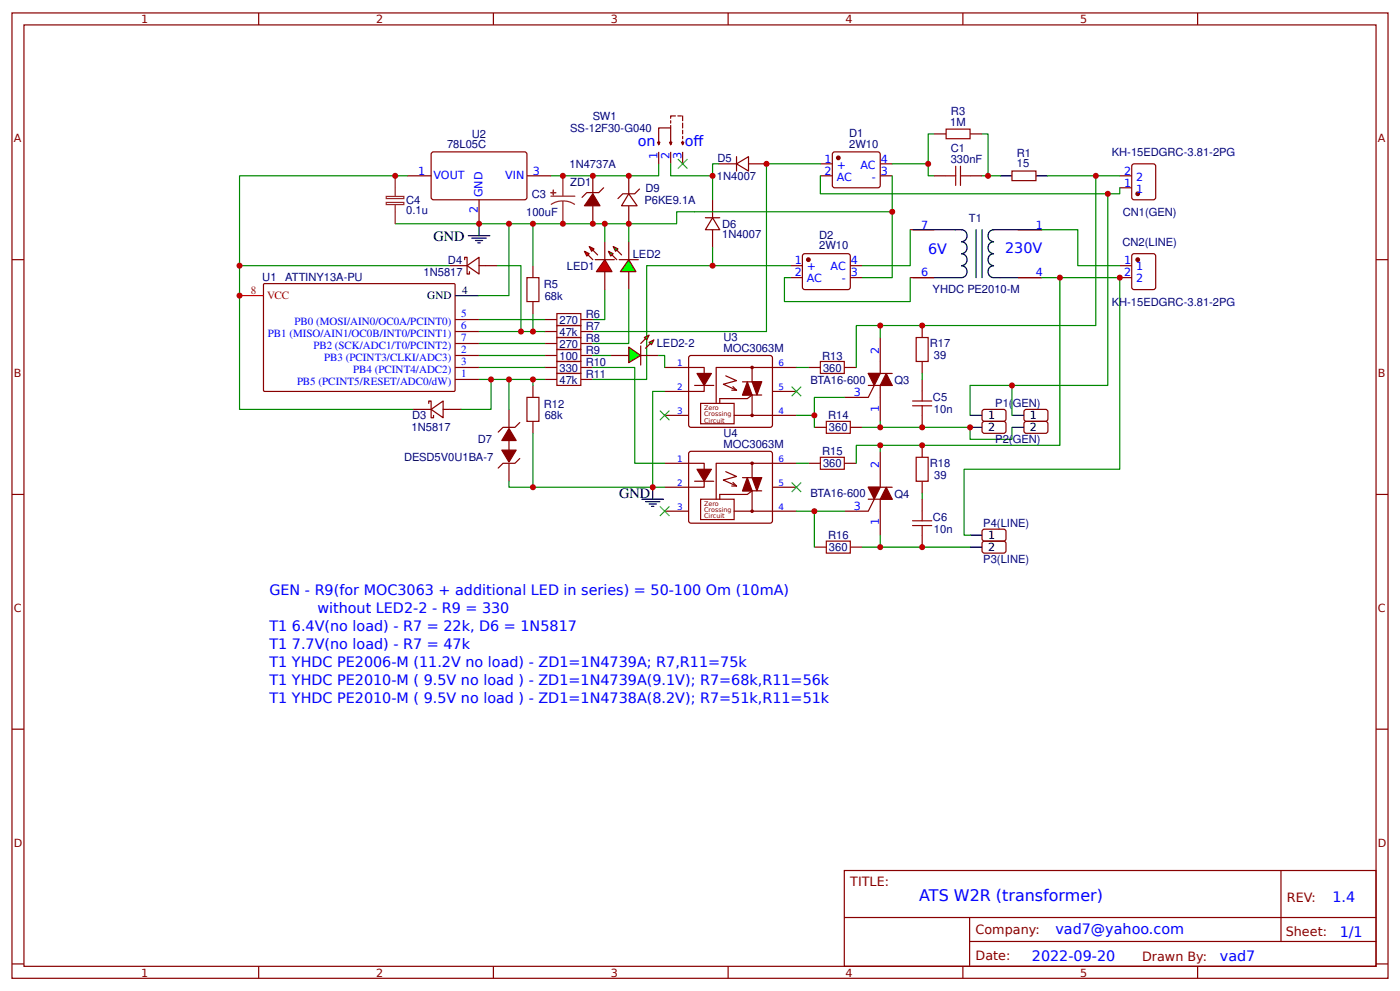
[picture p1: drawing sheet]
<svg xmlns="http://www.w3.org/2000/svg" width="309mm" height="219mm" viewBox="0 0 309 219" stroke-linecap="round" stroke-linejoin="round" font-family="sans-serif">
<g fill="none" stroke="#800" stroke-width=".26">
<path d="M2.6 2.9h304.1v213.2h-304.1zM5.3 5.5h298.7v208h-298.7zM57.1 2.9v2.6M109 2.9v2.6M160.9 2.9v2.6M212.7 2.9v2.6M264.6 2.9v2.6M90 38.8h5.2M95.3 33.8l.5-.3 20.4 .1 .2 .5-.1 9.8-.4 .2h-20.4l-.3-.5zM116.4 38.8h5.3M131 38.8v4M158.7 36.2h4"/>
<path d="M162.7 36.2l2.7-1.6v3.2zM162.7 34.6v3.2M165.4 36.2h3.9M181.2 36.2h2.7M181.2 38.8h2.7M184 33.8l.4-.3 9.8 .1 .3 .5-.1 7.1-.5 .3-9.8-.1-.2-.4zM194.5 36.2h2.6M194.5 38.8h2.6M206.4 29.6h2.6M214.3 29.6h2.7M223.6 37.8h5.3v2.1h-5.3zM247.4 38.8h2.6"/>
<path d="M250.1 36.5l.5-.3h4.2l.5 .3v7.1l-.2 .5h-4.5l-.5-.2zM2.6 57.4h2.7M105.8 44.1v5.3M131 45.5v3.9M133.3 41.5l-1 1h-2.7l-1 1.1M138.9 53.4v4M155.8 48.1h3.2M157.4 48.1l1.6 2.6h-3.2zM157.4 44.1v4M157.4 50.7v4M174.6 58.7h2.7M177.5 56.1h10.1l.3 .5-.1 7.1-.5 .3-9.8-.1-.2-.5v-6.8z"/>
<path d="M187.9 58.7h2.6M247.4 58.7h2.6M247.4 41.5h2.6M250.1 56.3l.5-.3h4.2l.5 .3v7.1l-.2 .5-4.5 .1-.5-.3zM304 57.4h2.7M58.2 62.8l.3-.1h41.9l.1 .2v23.4l-.2 .2-42-.1-.1-.2zM100.5 75.9h5.3M100.5 73.2h5.3M100.5 70.6h5.3M100.5 78.5h5.3M138.9 60v4M174.6 61.3h2.7"/>
<path d="M187.9 61.3h2.6M247.4 61.3h2.6M91.3 90.4h3.9M94.7 89.1v-.5h.5v3.7h.6v-.5M95.2 90.4l2.7-1.8v3.7zM97.9 90.4h4M100.5 81.2h5.3M100.5 83.8h5.3M2.6 109.2h2.7M304 109.2h2.7M2.6 161.1h2.7M304 161.1h2.7"/>
<path d="M186.5 192.3h117.5v21.2h-117.5zM283 192.3v15.7M2.6 212.9h2.7M57.1 213.5v2.6M109 213.5v2.6M160.9 213.5v2.6M186.6 202.7h117.3M212.7 213.5v2.6M214.2 208h89.7M214.2 202.7v10.6M264.6 213.5v2.6M304 212.9h2.7"/>
</g>
<path d="M220.9 38.8h2.7M228.9 38.8h2.6M103.5 52.1h4.7M104.2 52.6h3.2M105 53.1h1.6M105.6 53.7h.5M105.8 49.4v2.7M100.5 65.3h5.3" fill="none" stroke="#000" stroke-width=".26"/>
<path d="M90 38.8h-37.1v51.6h38.4M158.7 36.2h-1.3v7.9M181.2 36.2h-11.9v37h-38.3M197.1 38.8v22.5h-6.6M206.4 29.6h-1.3v9.2h1.3M217 29.6h1.3v9.2M217 38.8h3.9M153.5 46.8h-4v2.6h-62.2M174.6 61.3h-1.3v5.3h27.8v-5.3" fill="none" stroke="#080" stroke-width=".26"/>
<path d="M209 28.5h5.3v2.1h-5.3z" fill="none" stroke="#a00000" stroke-width=".26"/>
<g fill="#800" stroke="#800" stroke-width=".26">
<path d="M131 42.8l1.6 2.7h-3.5z"/>
<circle cx="185.2" cy="34.9" r=".4"/>
<circle cx="178.6" cy="57.4" r=".4"/>
<circle cx="251.4" cy="42.8" r=".4"/>
<circle cx="251.4" cy="57.4" r=".4"/>
</g>
<path d="M52.9 65.3h5.3" fill="none" stroke="#f00" stroke-width=".26"/>
<g fill="#8d2323" stroke="#8d2323" stroke-width=".26">
<path d="M122.2 42l.1 1.1z"/>
<path d="M121.7 42.5l1.1 .1z"/>
</g>
<path d="M87.3 38.8v4.5M124.4 38.8v4.5M85.3 43.4h3.9v.5h-3.9zM85.3 44.7h3.9v.5h-3.9zM87.3 45.2v4.2M121.7 43.3h5.3M124.4 44.4l-1.4 .2-1.3 .6M124.4 44.4l1.3 .2 1.3 .6M124.4 44.4v5" fill="none" stroke="#8d2323" stroke-width=".26"/>
<g fill="#0f0" stroke="#800" stroke-width=".26">
<path d="M135.5 54.5l1 .5-.5 .5z"/>
<path d="M134.4 55.5l1.1 .5-.6 .6z"/>
</g>
<g fill="#800" stroke="#800" stroke-width=".26">
<path d="M136.3 55.2l1 1.1z"/>
<path d="M135.2 56.3l1.1 1.1z"/>
</g>
<path d="M136.8 57.4h4.2" fill="none" stroke="#800" stroke-width=".26"/>
<path d="M138.9 57.4l1.6 2.6h-3.4z" fill="#0f0" stroke="#800" stroke-width=".26"/>
<g fill="none" stroke="#800" stroke-width=".26">
<path d="M206.4 38.8h2.6M214.3 38.8h2.7M152.4 78.6h18l.3 .5-.1 15-.5 .3-17.7-.1-.3-.4v-14.8zM194.5 74.6v7.9M146.8 81.2h8.8v5.3h-8.8M146.8 91.8h5.3M152.4 99.8h18l.3 .4-.1 15.1-.5 .3-17.7-.1-.3-.5v-14.8zM153.5 85.1h4.2M154.8 89.1h7.4v4.5h-7.4zM159 89.1v-1h6.1l1.1-.8v4.5h9.7M160.3 83l2.4 1.1-2.9 .8 2.9 1.3M161.7 86.2h1"/>
<path d="M161.9 85.4l.8 .8M162.2 91.8h4M164 84.3h4.3M164 87.3h4.3M166.2 81.2h-8v7.9M170.7 86.5h5.2M175.9 81.2h-9.7v3.1M191.8 85.1h5.3M191.8 82.5h5.3M193.1 85.1l-1.3 2.7h-5.3M194.5 85.1v8M194.5 99.7v7.9"/>
<path d="M146.8 102.3h8.8v5.3h-8.8M146.8 112.9h5.3M153.5 106.3h4.2M154.8 110.3h7.4v4.5h-7.4zM159 110.3v-1.1h6.1l1.1-.8v4.5h9.7M160.3 104.2l2.4 1.1-2.9 .7 2.9 1.4M161.7 107.4h1M161.9 106.6l.8 .8M162.2 112.9h4M164 105.5h4.3M164 108.4h4.3M166.2 102.3h-8v8"/>
<path d="M170.7 107.6h5.2M175.9 102.3h-9.7v3.2M191.8 107.6h5.3M191.8 110.3h5.3M193.1 110.3l-1.3 2.6h-5.3M194.5 110.3v7.9"/>
</g>
<g fill="#800" stroke="#800" stroke-width=".26">
<path d="M154 82.5h3.2l-1.6 2.6z"/>
<path d="M165.1 84.3l1.1 3h-2.2z"/>
<path d="M166.2 84.3h2.1l-1.1 3z"/>
<path d="M154 103.7h3.2l-1.6 2.6z"/>
<path d="M165.1 105.5l1.1 2.9h-2.2z"/>
<path d="M166.2 105.5h2.1l-1.1 2.9z"/>
<path d="M195.8 82.5l1.3 2.6h-2.6z"/>
<path d="M191.8 82.5h2.7l-1.4 2.6z"/>
<path d="M195.8 107.6l1.3 2.7h-2.6z"/>
<path d="M191.8 107.6h2.7l-1.4 2.7z"/>
<circle cx="166.2" cy="91.8" r=".26"/>
<circle cx="166.2" cy="81.2" r=".26"/>
<circle cx="166.2" cy="112.9" r=".26"/>
<circle cx="166.2" cy="102.3" r=".26"/>
</g>
<path d="M117.7 49.4v9.3M153.5 46.8h43.6M133.6 64v6.6h-2.6" fill="none" stroke="#080" stroke-width=".26"/>
<path d="M209 38.8h2.1M211.1 36.7v4.3M212.2 38.8h2.1M212.2 36.7v4.3" fill="none" stroke="#a00000" stroke-width=".26"/>
<path d="M133.6 57.4l1.6 2.6h-3.4z" fill="#f00" stroke="#800" stroke-width=".26"/>
<path d="M131.5 57.4h4.2" fill="none" stroke="#800" stroke-width=".26"/>
<g fill="#800" stroke="#800" stroke-width=".26">
<path d="M129.9 56.3l1.1 1.1z"/>
<path d="M131 55.2l1 1.1z"/>
</g>
<g fill="#f00" stroke="#800" stroke-width=".26">
<path d="M129.1 55.5l1.1 .5-.6 .6z"/>
<path d="M130.2 54.5l1 .5-.5 .5z"/>
</g>
<g fill="none" stroke="#800" stroke-width=".26">
<path d="M99.2 58.7h4M102.7 57.4v-.6h.5v3.7h.5v-.5M103.2 58.7l2.6-1.9v3.7zM105.8 58.7h4M117.7 58.7v2.6M133.6 53.4v4M117.7 66.6v2.7M120.4 70.6h2.6M120.4 73.2h2.6M120.4 75.9h2.6M120.4 78.5h2.6M128.3 70.6h2.7"/>
<path d="M128.3 73.2h2.7M128.3 75.9h2.7M128.3 78.5h2.7M133.6 60v4M203.7 71.9v2.7M203.7 79.9v2.6M117.7 85.1v2.7M117.7 93.1v2.6M120.4 81.2h2.6M120.4 83.8h2.6M128.3 81.2h2.7M128.3 83.8h2.7"/>
<path d="M178.6 81.2h2.6M179.9 94.4h2.7M186.5 81.2h2.7M187.9 94.4h2.6M203.7 83.8v2.7M203.7 91.8v2.6M203.7 98.4v2.6M217 90.7l.5-.3 4.5 .1 .2 .5v1.8l-.5 .3-4.5-.1-.2-.4zM217 93.3l.5-.2 4.5 .1 .2 .4v1.9l-.5 .2h-4.5l-.2-.5zM178.6 102.3h2.6M186.5 102.3h2.7M203.7 106.3v2.7"/>
<path d="M203.7 110.3v2.6M203.7 118.2v2.7M217 119.8l.5-.3 4.5 .1 .2 .5v1.8l-.5 .3-4.5-.1-.2-.4zM217 117.2l.5-.3 4.5 .1 .2 .4v1.9l-.5 .2h-4.5l-.2-.5zM179.9 120.9h2.7M187.9 120.9h2.6"/>
</g>
<g fill="none" stroke="#080" stroke-width=".26">
<path d="M145.5 36.2v2.6h-23.8M242.1 38.8v33.1h-47.6M52.9 58.7h46.3M109.8 58.7h5.3v14.5M112.4 49.4v15.9h-6.6M133.6 49.4v4M138.9 49.4v4M157.4 54.7v4h17.2M157.4 58.7h-14.5v25.1h-11.9M244.7 42.8v42.3h-30.4v6.7M105.8 70.6h14.6M105.8 75.9h14.6"/>
<path d="M105.8 78.5h14.6M117.7 69.3v3.9h-11.9M117.7 73.2h2.7M138.9 64v11.9h-7.9M194.5 74.6v-2.7h-5.3v9.3M234.2 61.3v37.1h-39.7M105.8 81.2h14.6M105.8 83.8h14.6M108.5 83.8v6.6h-6.6M117.7 95.7v11.9h26.5M117.7 83.8v1.3M131 81.2h9.2v21.1h6.6"/>
<path d="M146.8 86.5h-2.6v21.1h2.6M175.9 81.2h2.7M179.9 91.8v2.6M186.5 87.8h-6.6v4h-4M190.5 94.4h23.8v2.6h9.3v-2.6M194.5 99.7v-1.3h-5.3v3.9M194.5 93.1v1.3M203.7 82.5v1.3M175.9 102.3h2.7M175.9 112.9h10.6M179.9 112.9v8M194.5 118.2v2.7h-4"/>
<path d="M203.7 109v1.3M194.5 120.9h19.8"/>
</g>
<g fill="none" stroke="#a00000" stroke-width=".26">
<path d="M116.4 61.3h2.7v5.3h-2.7zM123 69.3h5.3v2.6h-5.3zM123 71.9h5.3v2.7h-5.3zM123 74.6h5.3v2.6h-5.3zM123 77.2h5.3v2.7h-5.3zM123 79.9h5.3v2.6h-5.3zM181.2 79.9h5.3v2.6h-5.3zM202.4 74.6h2.7v5.3h-2.7zM116.4 87.8h2.7v5.3h-2.7zM123 82.5h5.3v2.6h-5.3zM182.6 93.1h5.3v2.6h-5.3zM201.6 89.6h4.2"/>
<path d="M201.6 88.6h4.2M203.7 86.5v2.1M203.7 89.6v2.2M181.2 101h5.3v2.7h-5.3zM182.6 119.5h5.3v2.7h-5.3zM201.6 116.1h4.2M201.6 115h4.2M202.4 101h2.7v5.3h-2.7zM203.7 112.9v2.1M203.7 116.1v2.1"/>
</g>
<path d="M214.3 91.8h2.7M214.3 94.4h2.7M141.8 110.3h4.8M142.6 110.8h3.2M143.4 111.3h1.6M143.9 111.9h.6M144.2 107.6v2.7M214.3 118.2h2.7M214.3 120.9h2.7" fill="none" stroke="#000" stroke-width=".26"/>
<g fill="#000" stroke="#3c3" stroke-width=".26">
<path d="M145.8 90.7l2.1 2.1zM147.9 90.7l-2.1 2.1z"/>
<path d="M174.9 85.4l2.1 2.1zM177 85.4l-2.1 2.1z"/>
<path d="M145.8 111.9l2.1 2.1zM147.9 111.9l-2.1 2.1z"/>
<path d="M174.9 106.6l2.1 2.1zM174.9 108.7l2.1-2.1z"/>
</g>
<path d="M138.9 76.7l2.7 1.8-2.7 1.6z" fill="#0f0" stroke="#800" stroke-width=".26"/>
<path d="M141.6 76.4v4.2" fill="none" stroke="#800" stroke-width=".26"/>
<g fill="#800" stroke="#800" stroke-width=".26">
<path d="M141.6 75.9l1-1.1z"/>
<path d="M142.6 76.9l1.1-1z"/>
</g>
<g fill="#0f0" stroke="#800" stroke-width=".26">
<path d="M142.3 74.6l1.1-.6-.5 1.1z"/>
<path d="M143.4 75.6l1.1-.5-.6 1z"/>
</g>
<g fill="none" stroke="#800" stroke-width=".26">
<path d="M138.9 38.8v4M145.5 31.2v.8l-.2-.6h.5l-.3 .6v-3.7h2.7v3.7l.2-.6h-.5l.3 .6v-.8M145.5 33.5v2.7M148.2 26.7v.5M148.2 27.7v.6M148.2 33.5v2.7M149.2 25.6h-1v.5M149.8 25.6h.7M150.8 31.2v.8l-.3-.6h.6l-.3 .6M150.8 25.6v1.1M150.8 27.2v1.1M150.8 28.8v.8"/>
<path d="M150.8 30.1v.5M150.8 33.5v2.7M138.9 42.8l1.9 2.7h-3.5zM138.9 45.5v3.9M141.3 41.8l-1.1 1h-2.6l-1.1 1.1M201.1 50.7h5.3M224.9 50.7h5.3M134.9 78.5h4M141.6 78.5h3.9M201.1 61.3h5.3M224.9 61.3h5.3M112.4 90.4v4"/>
<path d="M112.4 97.3v2.1M114.8 93.3l-1 1.1h-2.7l-1 1.1M226.3 90.7l.4-.3 4.5 .1 .3 .5-.1 1.8-.4 .3-4.5-.1-.3-.4zM226.3 93.3l.4-.2 4.5 .1 .3 .4-.1 1.9-.4 .2h-4.5l-.3-.5zM112.4 102.3v4M114.8 101.3l-1 1h-2.7l-1 1.1"/>
</g>
<path d="M148.2 36.2v2.6h9.2M181.2 38.8v4h66.2v-1.3M197.1 36.2h8M231.5 38.8h15.9M201.1 50.7v8h-10.6M230.2 50.7h7.9v8h9.3M131 78.5h3.9M145.5 78.5h1.3v2.7M230.2 61.3h17.2v42.4h-34.4v14.5h1.3M112.4 83.8v6.6M223.6 85.1v6.7M112.4 106.3v1.3h5.3" fill="none" stroke="#080" stroke-width=".26"/>
<g fill="#800" stroke="#800" stroke-width=".26">
<path d="M110.9 99.4h3.1l-1.6 2.7z"/>
<path d="M112.4 94.7l1.6 2.6h-3.1z"/>
</g>
<path d="M201.7 50.7h10.6a1.32 1.32 0 0 1 1.4 1.4 1.32 1.32 0 0 1-1.4 1.3 1.32 1.32 0 0 1 1.4 1.3 1.32 1.32 0 0 1-1.4 1.3 1.32 1.32 0 0 1 1.4 1.4 1.32 1.32 0 0 1-1.4 1.3 1.32 1.32 0 0 1 1.4 1.3 1.32 1.32 0 0 1-1.4 1.3h-10.6M215.6 50.7v10.6M217 50.7v10.6M230.2 50.7h-10.6a1.32 1.32 0 0 0-1.3 1.4 1.32 1.32 0 0 0 1.3 1.3 1.32 1.32 0 0 0-1.3 1.3 1.32 1.32 0 0 0 1.3 1.3 1.32 1.32 0 0 0-1.3 1.4 1.32 1.32 0 0 0 1.3 1.3 1.32 1.32 0 0 0-1.3 1.3 1.32 1.32 0 0 0 1.3 1.3h10.6M223.6 91.8h2.6M223.6 94.4h2.6" fill="none" stroke="#000" stroke-width=".26"/>
<path d="M149.8 35.1l2.1 2.2zM151.9 35.1l-2.1 2.2z" fill="#000" stroke="#3c3" stroke-width=".26"/>
<g fill="#c00">
<circle cx="218.3" cy="38.8" r=".66"/>
<circle cx="105.8" cy="49.4" r=".66"/>
<circle cx="124.4" cy="49.4" r=".66"/>
<circle cx="117.7" cy="49.4" r=".66"/>
<circle cx="133.6" cy="49.4" r=".66"/>
<circle cx="112.4" cy="49.4" r=".66"/>
<circle cx="117.7" cy="73.2" r=".66"/>
<circle cx="169.3" cy="36.2" r=".66"/>
<circle cx="138.9" cy="49.4" r=".66"/>
<circle cx="144.2" cy="107.6" r=".66"/>
<circle cx="117.7" cy="83.8" r=".66"/>
<circle cx="108.5" cy="83.8" r=".66"/>
<circle cx="115.1" cy="73.2" r=".66"/>
<circle cx="52.9" cy="58.7" r=".66"/>
<circle cx="179.9" cy="91.8" r=".66"/>
<circle cx="179.9" cy="112.9" r=".66"/>
<circle cx="194.5" cy="71.9" r=".66"/>
<circle cx="194.5" cy="94.4" r=".66"/>
<circle cx="194.5" cy="120.9" r=".66"/>
<circle cx="203.7" cy="120.9" r=".66"/>
<circle cx="203.7" cy="94.4" r=".66"/>
<circle cx="203.7" cy="71.9" r=".66"/>
<circle cx="157.4" cy="58.7" r=".66"/>
<circle cx="124.4" cy="38.8" r=".66"/>
<circle cx="205.1" cy="36.2" r=".66"/>
<circle cx="242.1" cy="38.8" r=".66"/>
<circle cx="244.7" cy="42.8" r=".66"/>
<circle cx="197.1" cy="46.8" r=".66"/>
<circle cx="157.4" cy="38.8" r=".66"/>
<circle cx="52.9" cy="65.3" r=".66"/>
<circle cx="87.3" cy="38.8" r=".66"/>
<circle cx="112.4" cy="83.8" r=".66"/>
<circle cx="117.7" cy="107.6" r=".66"/>
<circle cx="203.7" cy="98.4" r=".66"/>
<circle cx="194.5" cy="98.4" r=".66"/>
<circle cx="247.4" cy="61.3" r=".66"/>
<circle cx="234.2" cy="61.3" r=".66"/>
<circle cx="131" cy="49.4" r=".66"/>
<circle cx="131" cy="38.8" r=".66"/>
<circle cx="138.9" cy="38.8" r=".66"/>
<circle cx="223.6" cy="85.1" r=".66"/>
<circle cx="214.3" cy="94.4" r=".66"/>
</g>
<text font-size="3.5" fill="#00f" x="203.1" y="199.1">ATS W2R (transformer)</text>
<g font-size="3.2" fill="#00f">
<text x="140.9" y="32.2">on</text>
<text x="151.3" y="32.2">of</text>
<text x="153.2" y="32.2">f</text>
<text x="205.1" y="56">6V</text>
<text x="222.1" y="56">230V</text>
<text x="59.5" y="131.4">GEN - R9(for MOC3063 + additional LED in series) = 50-100 Om (10mA)</text>
<text x="70.1" y="135.4">without LED2-2 - R9 = 330</text>
<text x="59.5" y="139.4">T1 6.4V(no load) - R7 = 22k, D6 = 1N5817</text>
<text x="59.5" y="143.4">T1 7.7V(no load) - R7 = 47k</text>
<text x="59.5" y="147.3">T1 YHDC PE2006-M (11.2V no load) - ZD1=1N4739A; R7,R11=75k</text>
<text x="59.5" y="151.3">T1 YHDC PE2010-M ( 9.5V no load ) - ZD1=1N4739A(9.1V); R7=68k,R11=56k</text>
<text x="59.5" y="155.3">T1 YHDC PE2010-M ( 9.5V no load ) - ZD1=1N4738A(8.2V); R7=51k,R11=51k</text>
<text x="294.4" y="199.2">1.4</text>
<text x="233.2" y="206.4">vad7@yahoo.com</text>
<text x="296" y="207">1/1</text>
<text x="228" y="212.3">2022-09-20</text>
<text x="269.5" y="212.2">vad7</text>
</g>
<g font-size="3.2">
<text x="95.8" y="53.1">GND</text>
<text x="136.8" y="110.1">GND</text>
</g>
<g font-size="2.8" fill="#800">
<text x="187.9" y="195.7">TITLE:</text>
<text x="284.3" y="199.2">REV:</text>
<text x="215.5" y="206.4">Company:</text>
<text x="284.1" y="206.9">Sheet:</text>
<text x="215.5" y="212.1">Date:</text>
<text x="252.3" y="212.2">Drawn By:</text>
</g>
<g font-size="2.5" fill="#800">
<text x="31.2" y="5.1">1</text>
<text x="83.1" y="5.1">2</text>
<text x="134.9" y="5.1">3</text>
<text x="186.8" y="5.1">4</text>
<text x="238.7" y="5.1">5</text>
<text x="3" y="31.4">A</text>
<text x="304.4" y="31.4">A</text>
<text x="3" y="83.3">B</text>
<text x="304.4" y="83.3">B</text>
<text x="3" y="135.1">C</text>
<text x="304.4" y="135.1">C</text>
<text x="3" y="187">D</text>
<text x="304.4" y="187">D</text>
<text x="31.2" y="215.7">1</text>
<text x="83.1" y="215.7">2</text>
<text x="134.9" y="215.7">3</text>
<text x="186.8" y="215.7">4</text>
<text x="238.7" y="215.7">5</text>
</g>
<g font-size="2.5" fill="#000080">
<text x="125.9" y="29.1">SS-12F30-G040</text>
<text x="130.9" y="26.5">SW1</text>
<text x="210" y="27.8">1М</text>
<text x="210.1" y="25.3">R3</text>
<text x="98.8" y="32.8">78L05C</text>
<text x="104.3" y="30.5">U2</text>
<text x="158.5" y="35.8">D5</text>
<text x="187.6" y="32.6">2W10</text>
<text x="187.6" y="30.2">D1</text>
<text x="210" y="35.9">330nF</text>
<text x="210" y="33.7">C1</text>
<text x="224.6" y="34.6">R1</text>
<text x="245.6" y="34.6">KH-15EDGRC-3.81-2PG</text>
<text x="125.8" y="37.1">1N4737A</text>
<text x="126" y="41">ZD1</text>
<text x="158.4" y="39.7">1N4007</text>
<text x="224.6" y="37">15</text>
<text x="89.7" y="47.3">0.1u</text>
<text x="89.7" y="45">C4</text>
<text x="116.2" y="47.7">100uF</text>
<text x="117.5" y="43.7">C3</text>
<text x="142.4" y="45">P6KE9.1A</text>
<text x="142.6" y="42.3">D9</text>
<text x="248" y="47.6">CN1(GEN)</text>
<text x="159.5" y="52.6">1N4007</text>
<text x="159.5" y="50.3">D6</text>
<text x="181" y="52.7">D2</text>
<text x="214.1" y="49">T1</text>
<text x="99" y="58.3">D4</text>
<text x="125.2" y="59.5">LED1</text>
<text x="139.8" y="56.9">LED2</text>
<text x="181" y="55.1">2W10</text>
<text x="248" y="54.4">CN2(LINE)</text>
<text x="58" y="62.2">U1</text>
<text x="63" y="62.2">ATTINY13A-PU</text>
<text x="93.6" y="60.9">1N5817</text>
<text x="120.1" y="63.6">R5</text>
<text x="206" y="64.8">YHDC PE2010-M</text>
<text x="120.3" y="66.2">68k</text>
<text x="123.6" y="71.5">270</text>
<text x="129.4" y="70.2">R6</text>
<text x="245.6" y="67.6">KH-15EDGRC-3.81-2PG</text>
<text x="123.6" y="76.8">270</text>
<text x="123.6" y="74.1">47k</text>
<text x="129.4" y="72.8">R7</text>
<text x="129.4" y="75.5">R8</text>
<text x="145.1" y="76.7">LED2-2</text>
<text x="159.8" y="77.7">MOC3063M</text>
<text x="159.8" y="75.4">U3</text>
<text x="205.4" y="76.7">R17</text>
<text x="123.6" y="79.4">100</text>
<text x="123.6" y="82.1">330</text>
<text x="129.4" y="78.1">R9</text>
<text x="129.4" y="80.8">R10</text>
<text x="129.4" y="83.4">R11</text>
<text x="181.6" y="79.4">R13</text>
<text x="181.8" y="82.1">360</text>
<text x="206.3" y="79.4">39</text>
<text x="123.6" y="84.7">47k</text>
<text x="179.1" y="84.7">BTA16-600</text>
<text x="197.6" y="84.8">Q3</text>
<text x="206.1" y="88.7">C5</text>
<text x="219.9" y="90">P1(GEN)</text>
<text x="90.9" y="95.2">1N5817</text>
<text x="91" y="92.6">D3</text>
<text x="120.1" y="90">R12</text>
<text x="120.3" y="92.7">68k</text>
<text x="182.9" y="92.7">R14</text>
<text x="183.1" y="95.3">360</text>
<text x="206.3" y="91.3">10n</text>
<text x="89.3" y="101.9">DESD5V0U1BA-7</text>
<text x="105.6" y="98">D7</text>
<text x="159.8" y="98.9">MOC3063M</text>
<text x="159.8" y="96.6">U4</text>
<text x="181.6" y="100.6">R15</text>
<text x="219.9" y="97.9">P2(GEN)</text>
<text x="181.8" y="103.2">360</text>
<text x="205.4" y="103.2">R18</text>
<text x="206.4" y="105.8">39</text>
<text x="179.1" y="109.9">BTA16-600</text>
<text x="197.6" y="109.9">Q4</text>
<text x="182.9" y="119.1">R16</text>
<text x="206.1" y="115.1">C6</text>
<text x="206.3" y="117.8">10n</text>
<text x="217.2" y="116.5">P4(LINE)</text>
<text x="183.1" y="121.8">360</text>
<text x="217.2" y="124.4">P3(LINE)</text>
</g>
<g font-size="2.5" fill="#00f">
<text x="145.3" y="35.1" transform="rotate(-90 145.3 35.1)">1</text>
<text x="147.9" y="35.1" transform="rotate(-90 147.9 35.1)">2</text>
<text x="150.5" y="35.1" transform="rotate(-90 150.5 35.1)">3</text>
<text x="182.2" y="35.9">1</text>
<text x="194.6" y="35.9">4</text>
<text x="92.4" y="38.6">1</text>
<text x="95.8" y="39.6">VOUT</text>
<text x="111.6" y="39.6">VIN</text>
<text x="117.7" y="38.6">3</text>
<text x="182.2" y="38.6">2</text>
<text x="184.9" y="37.3">+</text>
<text x="184.9" y="39.9">AC</text>
<text x="190.1" y="37.3">AC</text>
<text x="192.6" y="39.9">-</text>
<text x="194.6" y="38.6">3</text>
<text x="248.3" y="41.2">1</text>
<text x="248.3" y="38.6">2</text>
<text x="251" y="39.9">2</text>
<text x="105.6" y="47" transform="rotate(-90 105.6 47)">2</text>
<text x="106.6" y="43.6" transform="rotate(-90 106.6 43.6)">GND</text>
<text x="251" y="42.5">1</text>
<text x="203.5" y="50.5">7</text>
<text x="228.9" y="50.5">1</text>
<text x="175.6" y="58.4">1</text>
<text x="178.2" y="59.7">+</text>
<text x="183.5" y="59.7">AC</text>
<text x="188" y="58.4">4</text>
<text x="248.3" y="58.4">1</text>
<text x="251" y="59.7">1</text>
<text x="175.6" y="61.1">2</text>
<text x="178.2" y="62.4">AC</text>
<text x="186" y="62.4">-</text>
<text x="188" y="61.1">3</text>
<text x="203.5" y="61.1">6</text>
<text x="228.9" y="61.1">4</text>
<text x="248.3" y="61.1">2</text>
<text x="251" y="62.4">2</text>
<text x="194.2" y="78.3" transform="rotate(-90 194.2 78.3)">2</text>
<text x="188.7" y="87.5">3</text>
<text x="194.2" y="90.9" transform="rotate(-90 194.2 90.9)">1</text>
<text x="194.2" y="103.4" transform="rotate(-90 194.2 103.4)">2</text>
<text x="188.7" y="112.7">3</text>
<text x="194.2" y="116.1" transform="rotate(-90 194.2 116.1)">1</text>
</g>
<g font-size="2.5" fill="#f00">
<text x="55.4" y="65">8</text>
<text x="59" y="66.1">VCC</text>
</g>
<g font-size="2.5">
<text x="102.1" y="65">4</text>
<text x="94.4" y="66.1">GND</text>
<text x="218.3" y="92.6">1</text>
<text x="218.3" y="95.2">2</text>
<text x="227.5" y="92.6">1</text>
<text x="227.5" y="95.2">2</text>
<text x="218.3" y="119">1</text>
<text x="218.3" y="121.7">2</text>
</g>
<g font-size="2.4" fill="#00f">
<text x="65.1" y="71.8">PB0 (MOSI/AIN0/OC0A/PCINT0)</text>
<text x="101.9" y="70.1">5</text>
<text x="59.2" y="74.4">PB1 (MISO/AIN1/OC0B/INT0/PCINT1)</text>
<text x="69.3" y="77.1">PB2 (SCK/ADC1/T0/PCINT2)</text>
<text x="101.9" y="75.4">7</text>
<text x="101.9" y="72.7">6</text>
<text x="101.9" y="78">2</text>
<text x="71.6" y="79.7">PB3 (PCINT3/CLKI/ADC3)</text>
<text x="78.1" y="82.4">PB4 (PCINT4/ADC2)</text>
<text x="101.9" y="80.6">3</text>
<text x="101.9" y="83.3">1</text>
<text x="65.6" y="85">PB5 (PCINT5/RESET/ADC0/dW)</text>
</g>
<g font-size="1.9" fill="#00f">
<text x="149.6" y="80.9">1</text>
<text x="172" y="80.9">6</text>
<text x="149.6" y="86.2">2</text>
<text x="172" y="86.2">5</text>
<text x="149.6" y="91.5">3</text>
<text x="172" y="91.5">4</text>
<text x="149.6" y="102.1">1</text>
<text x="149.6" y="107.4">2</text>
<text x="172" y="107.4">5</text>
<text x="172" y="102.1">6</text>
<text x="149.6" y="112.7">3</text>
<text x="172" y="112.7">4</text>
</g>
<g font-size="1.4" fill="#800">
<text x="155.6" y="90.5">Zero</text>
<text x="155.6" y="91.9">Crossing</text>
<text x="155.6" y="93.4">Circuit</text>
<text x="155.6" y="111.7">Zero</text>
<text x="155.6" y="113.1">Crossing</text>
<text x="155.6" y="114.5">Circuit</text>
</g>
</svg>
